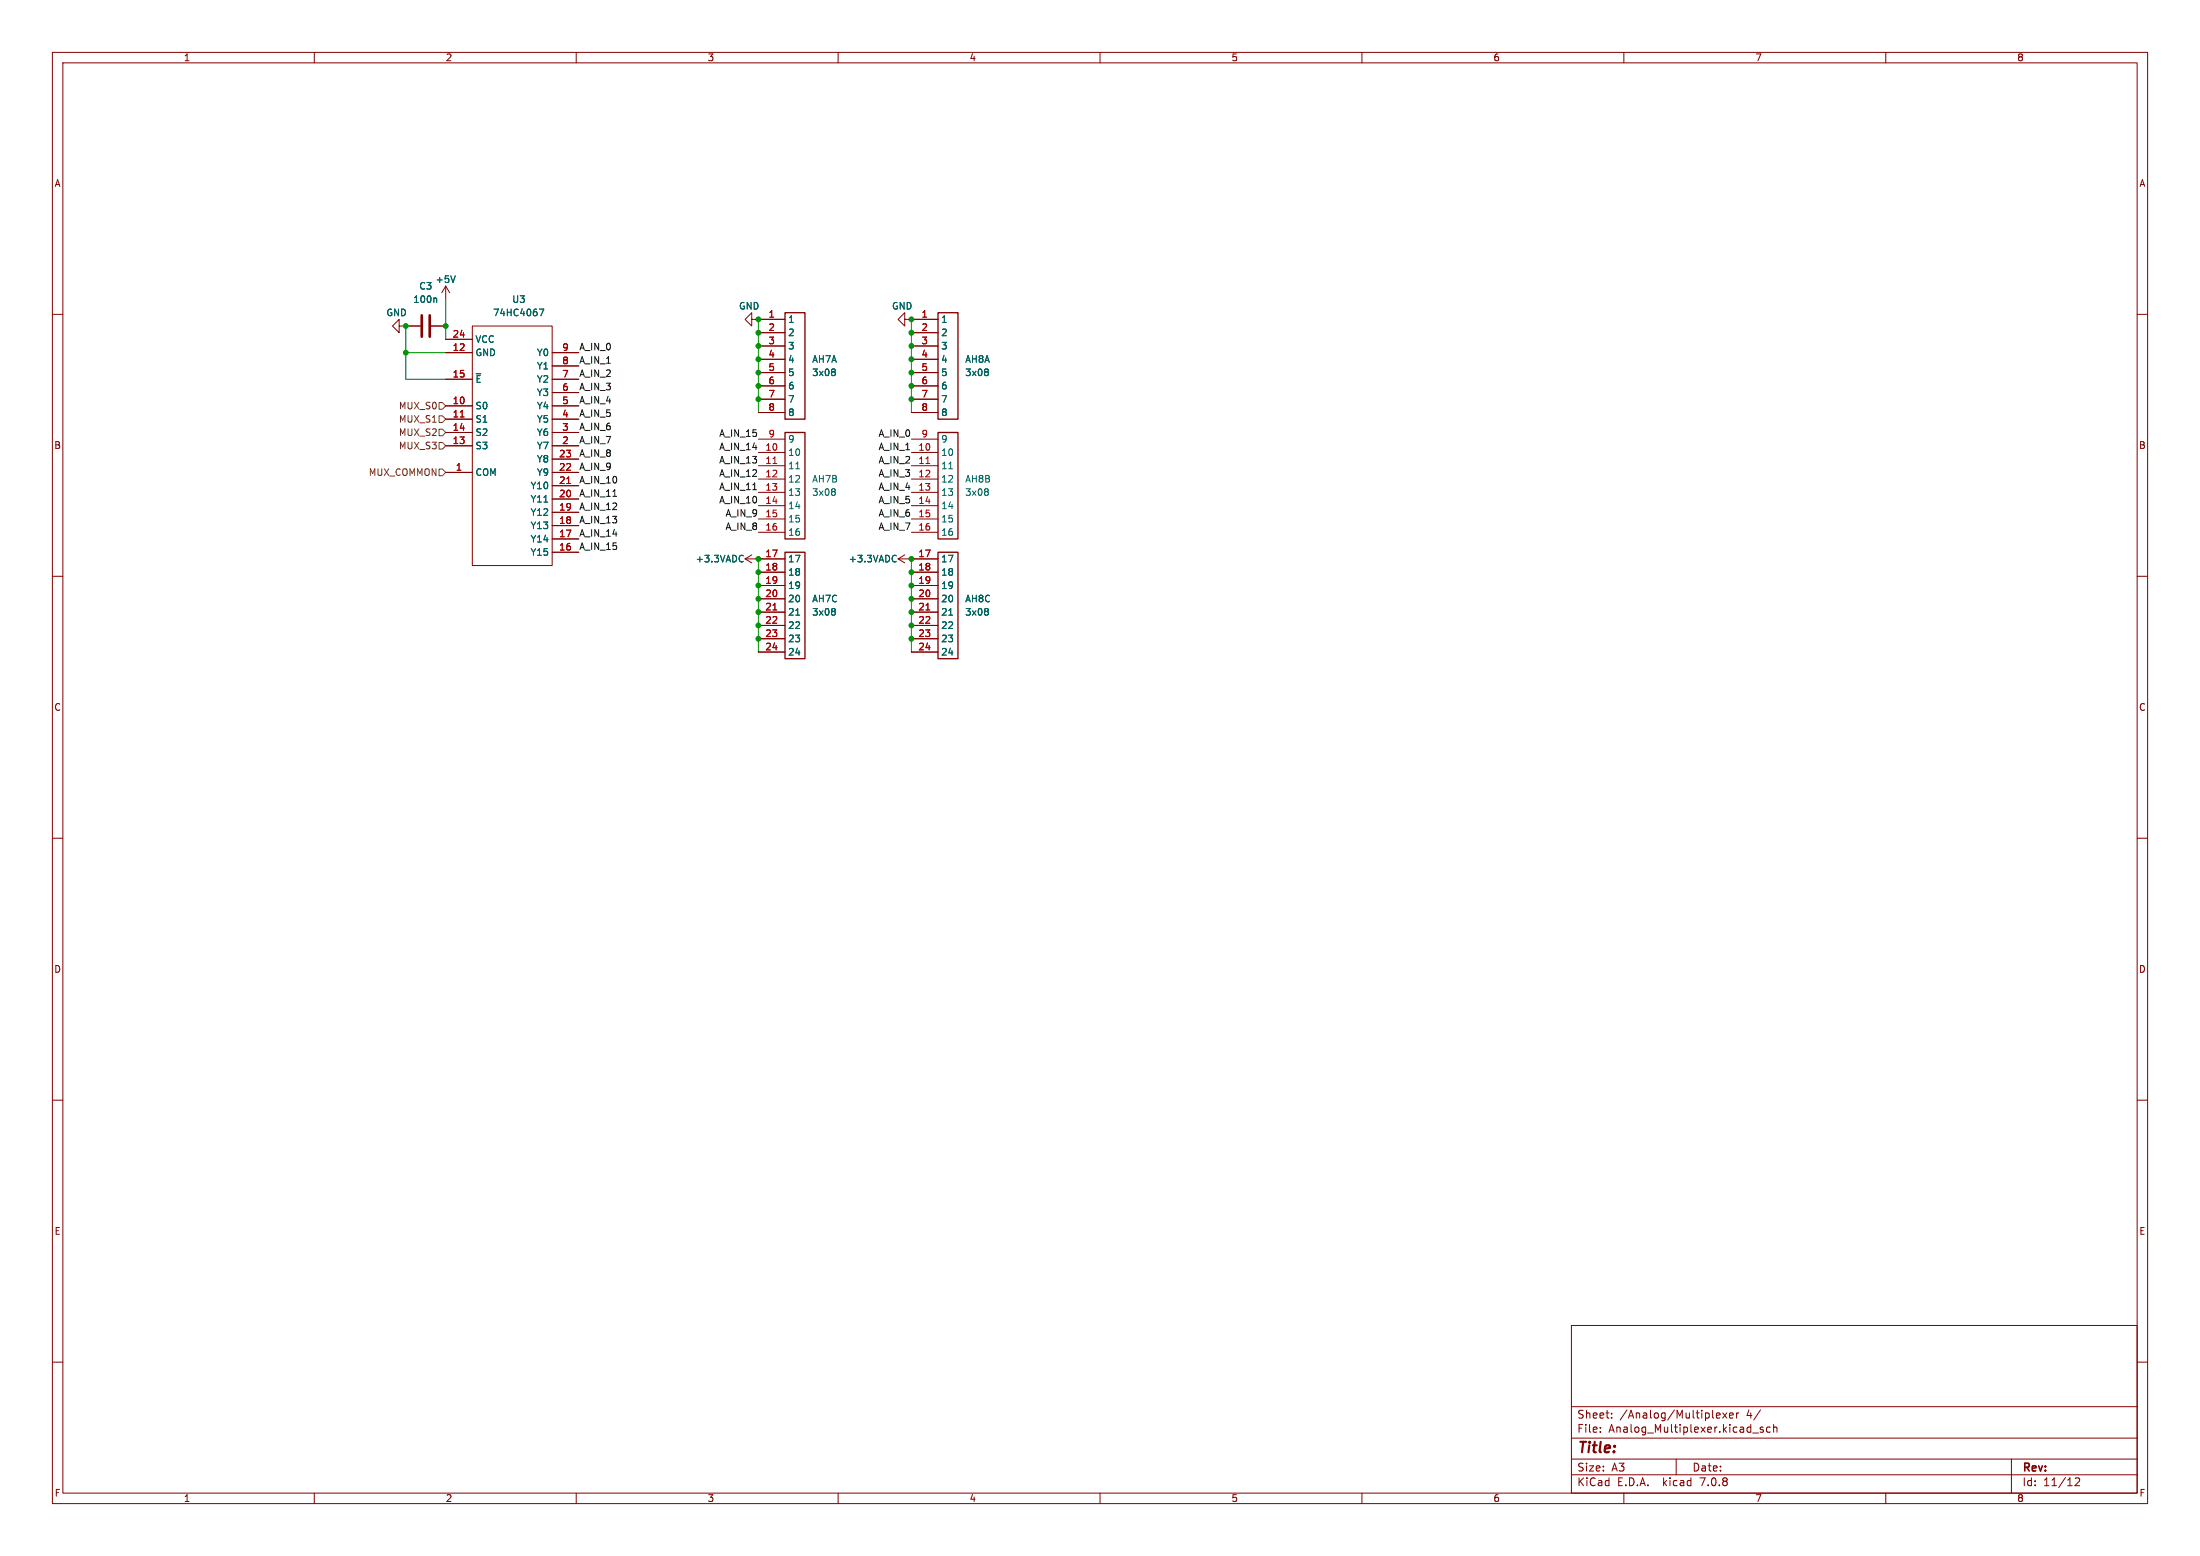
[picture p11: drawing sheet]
<svg xmlns="http://www.w3.org/2000/svg" width="420mm" height="297mm" viewBox="0 0 420 297" stroke-linecap="round" stroke-linejoin="round" font-family="sans-serif">
<g fill="none" stroke="#840000" stroke-width=".19">
<path d="M10 10h400v277h-400zM12 12h396v273h-396zM60 10v2M110 10v2M160 10v2M210 10v2M260 10v2M310 10v2M360 10v2M10 60h2M85.1 54.6l-.8 1.3M85.1 54.6v2.6"/>
<path d="M85.1 54.6l.8 1.3M408 60h2M76.2 62.2v-1.2l-1.3 1.2 1.3 1.3v-1.3h4.1M82.3 62.2h2.8M85.1 77.5h5.1M85.1 67.3h5.1M85.1 72.4h5.1M85.1 64.8h5.1M90.2 62.2h15.2v45.8h-15.2zM105.4 77.5h5.1M105.4 67.3h5.1M105.4 72.4h5.1"/>
<path d="M105.4 74.9h5.1M105.4 69.9h5.1M143.5 61v-1.3l-1.3 1.3 1.3 1.2v-1.2h6.4M144.8 63.5h5.1M144.8 66h5.1M144.8 68.6h5.1M144.8 71.1h5.1M144.8 73.7h5.1M144.8 76.2h5.1M144.8 78.7h5.1M172.7 61v-1.3l-1.3 1.3 1.3 1.2v-1.2h6.4M174 63.5h5.1"/>
<path d="M174 66h5.1M174 68.6h5.1M174 71.1h5.1M174 73.7h5.1M174 76.2h5.1M174 78.7h5.1M85.1 90.2h5.1M85.1 80h5.1M85.1 85.1h5.1M85.1 82.6h5.1M105.4 90.2h5.1M105.4 80h5.1"/>
<path d="M105.4 85.1h5.1M105.4 82.6h5.1M105.4 97.8h5.1M105.4 95.3h5.1M105.4 92.7h5.1M105.4 87.6h5.1M144.8 86.4h5.1M144.8 88.9h5.1M144.8 91.4h5.1M144.8 94h5.1M144.8 96.5h5.1M144.8 99.1h5.1"/>
<path d="M144.8 83.8h5.1M174 86.4h5.1M174 88.9h5.1M174 91.4h5.1M174 94h5.1M174 96.5h5.1M174 99.1h5.1M174 83.8h5.1M10 110h2M105.4 105.4h5.1M105.4 102.9h5.1M105.4 100.3h5.1"/>
<path d="M142.2 106.7h7.7M142.2 106.7l1.3 .7M143.5 105.9l-1.3 .8M144.8 101.6h5.1M144.8 109.2h5.1M144.8 111.8h5.1M144.8 114.3h5.1M144.8 116.8h5.1M144.8 119.4h5.1M171.4 106.7l1.3 .7M171.4 106.7h7.7M172.7 105.9l-1.3 .8"/>
<path d="M174 101.6h5.1M174 109.2h5.1M174 111.8h5.1M174 114.3h5.1M174 116.8h5.1M174 119.4h5.1M408 110h2M144.8 121.9h5.1M144.8 124.5h5.1M174 121.9h5.1M174 124.5h5.1M10 160h2"/>
<path d="M408 160h2M10 210h2M408 210h2M10 260h2M300 253h108v32h-108zM408 260h2M300 278.5h108M300 274.5h108M300 268.5h108M305.5 273.2v.2M305.5 272.5v.1M307.7 270.5v.2"/>
<path d="M307.7 269.8v.1M320 278.5v3M327.7 270.5l.2 .2 .4-.1M327.7 269.9l.2-.2h.3l.2 .2v.1l-.7 .2M328.9 269.7l.8 1M329.7 269.7l-.8 1M330.2 270.2l.7-.2-.1-.2-.4-.1-.2 .2v.7h.6M331.5 269.7v1M331.9 269.7l-.2 .1-.2 .2M334.6 273.5h1.1M336.1 269.1l-1.3 1.9M336.6 272.5l-.4-.1-.2 .2 .1 .2 .5 .2v.3h-.6"/>
<path d="M337.9 272.5l-.4-.1-.3 .3 .2 .6h.5M338.6 272.5l.2-.1 .4 .1v.9M338.6 271.9v1.5M384 278.5v6.5M60 285v2M110 285v2M160 285v2M210 285v2M260 285v2M300 281.5h108M310 285v2M360 285v2"/>
<path d="M396.2 282.2l.5-.1 .2 .1 .1 .3-.9 1.1h.9"/>
</g>
<g fill="none" stroke="#006464" stroke-width=".19">
<path d="M83.2 56.9l.2 .2v.6M86.9 52.6l-.4 1.3M103 59h.8l-.5 1.3M90.9 71.3h.9M159.2 70.4l.3 .3-.3 .3 .3 .2v.3l-.3 .2M188.4 70.4l.3 .3-.3 .3 .3 .2v.3l-.3 .2M151.9 89.5h.7M159.2 93.3l.3 .2-.3 .3 .3 .3v.2l-.3 .3M181.1 89.5h.8M188.4 93.3l.3 .2-.3 .3 .3 .3v.2l-.3 .3M141.6 106l.3 .1M141.9 107.1l-.3 .2"/>
<path d="M151.9 117.4h.7M159.2 116.1l.3 .3-.3 .3 .3 .2v.3l-.3 .2M170.9 106l.2 .1M171.1 107.1l-.2 .2M181.1 117.4h.8M188.4 116.1l.3 .3-.3 .3 .3 .2v.3l-.3 .2"/>
</g>
<path d="M149.9 59.7h3.8v20.3h-3.8zM179.1 59.7h3.8v20.3h-3.8zM149.9 82.6h3.8v20.3h-3.8zM179.1 82.6h3.8v20.3h-3.8zM149.9 105.4h3.8v20.3h-3.8zM179.1 105.4h3.8v20.3h-3.8z" fill="none" stroke="#840000" stroke-width=".25"/>
<path d="M87.9 79.6h.7M108.2 92.3h.7M147.6 88.5h.7M176.8 88.5h.7M147.6 116.4h.7M176.8 116.4h.7" fill="none" stroke="#a90000" stroke-width=".19"/>
<path d="M80.5 60.2v4.1M82 60.2v4.1" fill="none" stroke="#840000" stroke-width=".51"/>
<path d="M83.8 79.4h.7l.6 .6-.6 .6h-.7zM83.8 76.8h.7l.6 .7-.6 .6h-.7zM83.8 84.5h.7l.6 .6-.6 .6h-.7zM83.8 89.5h.7l.6 .7-.6 .6h-.7zM83.8 81.9h.7l.6 .7-.6 .6h-.7z" fill="none" stroke="#725600" stroke-width=".19"/>
<path d="M117 94.7h.7M143.7 93.5h.7" fill="none" stroke="#0f0f0f" stroke-width=".19"/>
<path d="M85.1 57.2v7.6M77.5 62.2v10.2h7.6M77.5 67.3h7.6M144.8 61v17.7M174 61v17.7M144.8 106.7v17.8M174 106.7v17.8" fill="none" stroke="#009600" stroke-width=".19"/>
<g fill="#009600" stroke="#009600" stroke-width=".19">
<circle cx="174" cy="116.8" r=".46"/>
<circle cx="174" cy="114.3" r=".46"/>
<circle cx="144.8" cy="119.4" r=".46"/>
<circle cx="144.8" cy="121.9" r=".46"/>
<circle cx="174" cy="111.8" r=".46"/>
<circle cx="174" cy="109.2" r=".46"/>
<circle cx="144.8" cy="114.3" r=".46"/>
<circle cx="144.8" cy="116.8" r=".46"/>
<circle cx="174" cy="106.7" r=".46"/>
<circle cx="174" cy="119.4" r=".46"/>
<circle cx="174" cy="121.9" r=".46"/>
<circle cx="144.8" cy="111.8" r=".46"/>
<circle cx="144.8" cy="106.7" r=".46"/>
<circle cx="144.8" cy="109.2" r=".46"/>
<circle cx="144.8" cy="66" r=".46"/>
<circle cx="144.8" cy="61" r=".46"/>
<circle cx="144.8" cy="63.5" r=".46"/>
<circle cx="144.8" cy="71.1" r=".46"/>
<circle cx="144.8" cy="68.6" r=".46"/>
<circle cx="144.8" cy="73.7" r=".46"/>
<circle cx="144.8" cy="76.2" r=".46"/>
<circle cx="77.5" cy="67.3" r=".46"/>
<circle cx="77.5" cy="62.2" r=".46"/>
<circle cx="85.1" cy="62.2" r=".46"/>
<circle cx="174" cy="76.2" r=".46"/>
<circle cx="174" cy="73.7" r=".46"/>
<circle cx="174" cy="66" r=".46"/>
<circle cx="174" cy="63.5" r=".46"/>
<circle cx="174" cy="68.6" r=".46"/>
<circle cx="174" cy="61" r=".46"/>
<circle cx="174" cy="71.1" r=".46"/>
</g>
<text font-size="2.8" fill="#840000" x="301" y="277.9">Title:</text>
<g font-size="2.1" fill="#840000">
<text x="301" y="273.7">File:</text>
<text x="301" y="271">Sheet:</text>
<text x="307.1" y="273.7">Analog_Multiplexer.kicad_sch</text>
<text x="309.2" y="271">/Analog/Multiplexer</text>
<text x="333.4" y="271">4/</text>
<text x="301" y="281.1">Size:</text>
<text x="307.6" y="281.1">A3</text>
<text x="323" y="281.1">Date:</text>
<text x="386" y="281.3">Rev:</text>
<text x="301" y="283.9">KiCad</text>
<text x="308.7" y="283.9">E.D.A.</text>
<text x="317.6" y="283.9">kicad</text>
<text x="324.8" y="283.9">7.0.8</text>
<text x="386" y="283.9">Id:</text>
<text x="390.1" y="283.9">11/12</text>
</g>
<g font-size="1.8" fill="#840000">
<text x="35" y="11.9">1</text>
<text x="85" y="11.9">2</text>
<text x="135" y="11.9">3</text>
<text x="185" y="11.9">4</text>
<text x="235" y="11.9">5</text>
<text x="285" y="11.9">6</text>
<text x="335" y="11.9">7</text>
<text x="385" y="11.9">8</text>
<text x="10.3" y="35.9">A</text>
<text x="408.3" y="35.9">A</text>
<text x="10.3" y="85.9">B</text>
<text x="408.2" y="85.9">B</text>
<text x="10.3" y="135.9">C</text>
<text x="408.2" y="135.9">C</text>
<text x="10.3" y="185.9">D</text>
<text x="408.2" y="185.9">D</text>
<text x="10.3" y="235.9">E</text>
<text x="408.3" y="235.9">E</text>
<text x="10.3" y="285.9">F</text>
<text x="35" y="286.9">1</text>
<text x="85" y="286.9">2</text>
<text x="135" y="286.9">3</text>
<text x="185" y="286.9">4</text>
<text x="235" y="286.9">5</text>
<text x="285" y="286.9">6</text>
<text x="335" y="286.9">7</text>
<text x="385" y="286.9">8</text>
<text x="408.3" y="285.9">F</text>
</g>
<g font-size="1.8" fill="#006464">
<text x="78.8" y="58">100n</text>
<text x="79.9" y="55.5">C3</text>
<text x="83.1" y="54.2">+5V</text>
<text x="97.7" y="58">U3</text>
<text x="141" y="59.3">GND</text>
<text x="170.2" y="59.3">GND</text>
<text x="73.7" y="60.6">GND</text>
<text x="90.7" y="65.6">VCC</text>
<text x="94" y="60.6">74HC4067</text>
<text x="150.4" y="61.8">1</text>
<text x="150.4" y="64.4">2</text>
<text x="179.6" y="61.8">1</text>
<text x="179.6" y="64.4">2</text>
<text x="90.7" y="68.2">GND</text>
<text x="102.4" y="70.7">Y1</text>
<text x="102.4" y="68.2">Y0</text>
<text x="150.4" y="66.9">3</text>
<text x="150.4" y="69.4">4</text>
<text x="150.4" y="72">5</text>
<text x="154.9" y="69.4">AH7A</text>
<text x="154.9" y="72">3x08</text>
<text x="179.6" y="66.9">3</text>
<text x="179.6" y="69.4">4</text>
<text x="179.6" y="72">5</text>
<text x="184.2" y="69.4">AH8A</text>
<text x="184.2" y="72">3x08</text>
<text x="90.7" y="73.3">~{E}</text>
<text x="102.4" y="75.8">Y3</text>
<text x="102.4" y="73.3">Y2</text>
<text x="150.4" y="74.5">6</text>
<text x="150.4" y="77.1">7</text>
<text x="179.6" y="74.5">6</text>
<text x="179.6" y="77.1">7</text>
<text x="90.7" y="78.3">S0</text>
<text x="90.7" y="80.9">S1</text>
<text x="90.7" y="83.4">S2</text>
<text x="102.4" y="83.4">Y6</text>
<text x="102.4" y="80.9">Y5</text>
<text x="102.4" y="78.3">Y4</text>
<text x="150.4" y="79.6">8</text>
<text x="179.6" y="79.6">8</text>
<text x="90.7" y="86">S3</text>
<text x="102.4" y="86">Y7</text>
<text x="102.4" y="88.5">Y8</text>
<text x="150.4" y="87.2">10</text>
<text x="150.4" y="89.8">11</text>
<text x="150.4" y="84.7">9</text>
<text x="179.6" y="87.2">10</text>
<text x="179.6" y="89.8">11</text>
<text x="179.6" y="84.7">9</text>
<text x="90.7" y="91">COM</text>
<text x="101.2" y="93.6">Y10</text>
<text x="102.4" y="91">Y9</text>
<text x="150.4" y="92.3">12</text>
<text x="150.4" y="94.8">13</text>
<text x="154.9" y="92.3">AH7B</text>
<text x="154.9" y="94.8">3x08</text>
<text x="179.6" y="92.3">12</text>
<text x="179.6" y="94.8">13</text>
<text x="184.2" y="92.3">AH8B</text>
<text x="184.2" y="94.8">3x08</text>
<text x="101.2" y="101.2">Y13</text>
<text x="101.2" y="98.7">Y12</text>
<text x="101.2" y="96.1">Y11</text>
<text x="150.4" y="97.4">14</text>
<text x="150.4" y="99.9">15</text>
<text x="179.6" y="97.4">14</text>
<text x="179.6" y="99.9">15</text>
<text x="101.2" y="106.3">Y15</text>
<text x="101.2" y="103.7">Y14</text>
<text x="132.7" y="107.5">+3.3VADC</text>
<text x="150.4" y="102.5">16</text>
<text x="150.4" y="107.5">17</text>
<text x="161.9" y="107.5">+3.3VADC</text>
<text x="179.6" y="102.5">16</text>
<text x="179.6" y="107.5">17</text>
<text x="150.4" y="110.1">18</text>
<text x="150.4" y="112.6">19</text>
<text x="179.6" y="110.1">18</text>
<text x="179.6" y="112.6">19</text>
<text x="150.4" y="115.2">20</text>
<text x="150.4" y="117.7">21</text>
<text x="154.9" y="115.2">AH7C</text>
<text x="154.9" y="117.7">3x08</text>
<text x="179.6" y="115.2">20</text>
<text x="179.6" y="117.7">21</text>
<text x="184.2" y="115.2">AH8C</text>
<text x="184.2" y="117.7">3x08</text>
<text x="150.4" y="120.2">22</text>
<text x="150.4" y="122.8">23</text>
<text x="150.4" y="125.3">24</text>
<text x="179.6" y="120.2">22</text>
<text x="179.6" y="122.8">23</text>
<text x="179.6" y="125.3">24</text>
</g>
<g font-size="1.8" fill="#a90000">
<text x="86.3" y="64.5">24</text>
<text x="146.6" y="60.7">1</text>
<text x="146.6" y="63.2">2</text>
<text x="146.6" y="65.8">3</text>
<text x="175.8" y="60.7">1</text>
<text x="175.8" y="63.2">2</text>
<text x="175.8" y="65.8">3</text>
<text x="86.3" y="67.1">12</text>
<text x="107.2" y="69.6">8</text>
<text x="107.2" y="67.1">9</text>
<text x="146.6" y="68.3">4</text>
<text x="146.6" y="70.9">5</text>
<text x="175.8" y="68.3">4</text>
<text x="175.8" y="70.9">5</text>
<text x="86.3" y="77.2">10</text>
<text x="86.3" y="72.1">15</text>
<text x="107.2" y="77.2">5</text>
<text x="107.2" y="74.7">6</text>
<text x="107.2" y="72.1">7</text>
<text x="146.6" y="73.4">6</text>
<text x="146.6" y="75.9">7</text>
<text x="175.8" y="73.4">6</text>
<text x="175.8" y="75.9">7</text>
<text x="86.3" y="79.8">11</text>
<text x="86.3" y="82.3">14</text>
<text x="107.2" y="82.3">3</text>
<text x="107.2" y="79.8">4</text>
<text x="146.6" y="83.6">9</text>
<text x="146.6" y="78.5">8</text>
<text x="175.8" y="83.6">9</text>
<text x="175.8" y="78.5">8</text>
<text x="86.3" y="84.8">13</text>
<text x="86.9" y="89.9">1</text>
<text x="106.6" y="89.9">22</text>
<text x="106.6" y="87.4">23</text>
<text x="107.2" y="84.8">2</text>
<text x="146" y="86.1">10</text>
<text x="146" y="88.6">11</text>
<text x="175.2" y="86.1">10</text>
<text x="175.2" y="88.6">11</text>
<text x="106.6" y="95">20</text>
<text x="106.6" y="92.5">21</text>
<text x="146" y="91.2">12</text>
<text x="146" y="93.7">13</text>
<text x="175.2" y="91.2">12</text>
<text x="175.2" y="93.7">13</text>
<text x="106.6" y="100.1">18</text>
<text x="106.6" y="97.5">19</text>
<text x="146" y="96.3">14</text>
<text x="146" y="98.8">15</text>
<text x="146" y="101.3">16</text>
<text x="175.2" y="96.3">14</text>
<text x="175.2" y="98.8">15</text>
<text x="175.2" y="101.3">16</text>
<text x="106.6" y="105.2">16</text>
<text x="106.6" y="102.6">17</text>
<text x="146" y="106.4">17</text>
<text x="175.2" y="106.4">17</text>
<text x="146" y="109">18</text>
<text x="146" y="111.5">19</text>
<text x="175.2" y="109">18</text>
<text x="175.2" y="111.5">19</text>
<text x="146" y="114">20</text>
<text x="146" y="116.6">21</text>
<text x="146" y="119.1">22</text>
<text x="175.2" y="114">20</text>
<text x="175.2" y="116.6">21</text>
<text x="175.2" y="119.1">22</text>
<text x="146" y="121.7">23</text>
<text x="146" y="124.2">24</text>
<text x="175.2" y="121.7">23</text>
<text x="175.2" y="124.2">24</text>
</g>
<g font-size="1.8" fill="#0f0f0f">
<text x="110.5" y="69.5">A_IN_1</text>
<text x="110.5" y="67">A_IN_0</text>
<text x="110.5" y="77.1">A_IN_4</text>
<text x="110.5" y="74.6">A_IN_3</text>
<text x="110.5" y="72">A_IN_2</text>
<text x="110.5" y="82.2">A_IN_6</text>
<text x="110.5" y="79.7">A_IN_5</text>
<text x="137.2" y="83.5">A_IN_15</text>
<text x="167.6" y="83.5">A_IN_0</text>
<text x="110.5" y="89.8">A_IN_9</text>
<text x="110.5" y="84.7">A_IN_7</text>
<text x="110.5" y="87.3">A_IN_8</text>
<text x="137.2" y="86">A_IN_14</text>
<text x="137.2" y="88.6">A_IN_13</text>
<text x="167.6" y="88.6">A_IN_2</text>
<text x="167.6" y="86">A_IN_1</text>
<text x="110.5" y="94.9">A_IN_11</text>
<text x="110.5" y="92.4">A_IN_10</text>
<text x="137.2" y="93.6">A_IN_11</text>
<text x="137.2" y="91.1">A_IN_12</text>
<text x="167.6" y="93.6">A_IN_4</text>
<text x="167.6" y="91.1">A_IN_3</text>
<text x="110.5" y="97.4">A_IN_12</text>
<text x="110.5" y="100">A_IN_13</text>
<text x="137.2" y="96.2">A_IN_10</text>
<text x="138.4" y="98.7">A_IN_9</text>
<text x="138.4" y="101.3">A_IN_8</text>
<text x="167.6" y="98.7">A_IN_6</text>
<text x="167.6" y="96.2">A_IN_5</text>
<text x="167.6" y="101.3">A_IN_7</text>
<text x="110.5" y="105.1">A_IN_15</text>
<text x="110.5" y="102.5">A_IN_14</text>
</g>
<g font-size="1.8" fill="#725600">
<text x="76" y="80.9">MUX_S1</text>
<text x="76" y="83.4">MUX_S2</text>
<text x="76" y="78.3">MUX_S0</text>
<text x="76" y="86">MUX_S3</text>
<text x="70.3" y="91">MUX_COMMON</text>
</g>
</svg>
